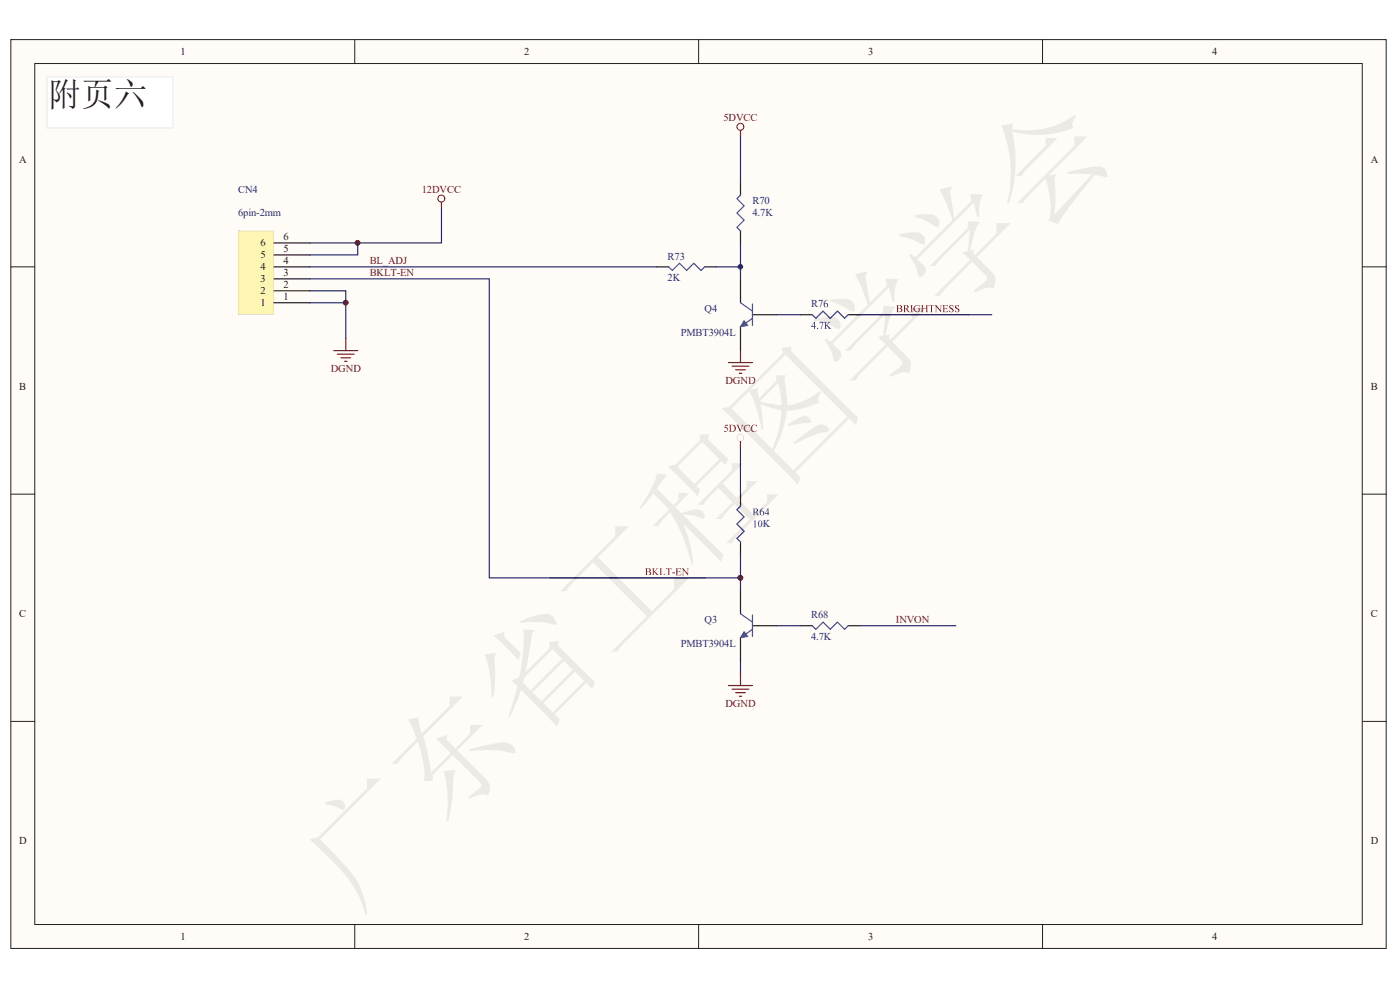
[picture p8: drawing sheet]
<svg xmlns="http://www.w3.org/2000/svg" width="420mm" height="297mm" viewBox="0 0 420 297" stroke-linecap="round" stroke-linejoin="round" font-family="sans-serif">
<path d="M3.3 11.9h412.7v272.7h-412.7z" fill="#fffcf8"/>
<path d="M3.3 11.9h412.7v272.7h-412.7z" fill="none" stroke="#231f20" stroke-width=".3"/>
<path d="M10.4 19.1h398.4v258.3h-398.4z" fill="#fffcf8"/>
<g fill="none" stroke="#231f20" stroke-width=".3">
<path d="M10.4 19.1h398.4v258.3h-398.4zM106.5 11.9v7.2M209.7 11.9v7.2M312.9 11.9v7.2M3.3 80.1h7.1M408.9 80.1h7.2M3.3 148.3h7.1M408.9 148.3h7.2M3.3 216.5h7.1M408.9 216.5h7.2M106.5 277.5v7.1M209.7 277.5v7.1"/>
<path d="M312.9 277.5v7.1"/>
</g>
<circle cx="103.7" cy="90.8" r=".68" fill="#282973"/>
<circle cx="103.7" cy="90.8" r=".68" fill="none" stroke="#282973" stroke-width=".3"/>
<circle cx="107.3" cy="72.9" r=".69" fill="#282973"/>
<circle cx="107.3" cy="72.9" r=".69" fill="none" stroke="#282973" stroke-width=".3"/>
<circle cx="222.2" cy="173.3" r=".68" fill="#282973"/>
<circle cx="222.2" cy="173.3" r=".68" fill="none" stroke="#282973" stroke-width=".3"/>
<path d="M103.8 90.8v10.8M222.2 198.5v3.6" fill="none" stroke="#282973" stroke-width=".36"/>
<path d="M222.1 133.8l.3 .1v14.4l-.2 .1-.1-.1z" fill="#282973"/>
<path d="M132.5 62.1v10.8h-25.1" fill="none" stroke="#282973" stroke-width=".36"/>
<circle cx="222.2" cy="173.3" r=".68" fill="#7f1416"/>
<circle cx="222.2" cy="173.3" r=".68" fill="none" stroke="#7f1416" stroke-width=".3"/>
<circle cx="103.7" cy="90.8" r=".68" fill="#7f1416"/>
<circle cx="103.7" cy="90.8" r=".68" fill="none" stroke="#7f1416" stroke-width=".3"/>
<circle cx="107.3" cy="72.9" r=".69" fill="#7f1416"/>
<circle cx="107.3" cy="72.9" r=".69" fill="none" stroke="#7f1416" stroke-width=".3"/>
<circle cx="222.2" cy="173.3" r=".68" fill="#7f1416"/>
<circle cx="222.2" cy="173.3" r=".68" fill="none" stroke="#7f1416" stroke-width=".3"/>
<path d="M218.6 205.7h7.2M219.7 206.8h5M220.8 207.8h2.9M221.9 208.9h.7M222.2 202.1v3.6" fill="none" stroke="#7f1416" stroke-width=".36"/>
<g fill="#7f1416">
<path d="M221.3 130.7a1.05 1.05 0 0 1 1.2-.3 1.05 1.05 0 0 1 .7 1 1.02 1.02 0 0 0-1.3-1.1 1.02 1.02 0 0 0-.4 1.7 1.02 1.02 0 0 0 1.6-.2l.1-.5a1.05 1.05 0 0 1-1.3 1.1 1.05 1.05 0 0 1-.6-1.7z"/>
<path d="M222.1 132.3l.3 .2v1.4l-.2 .2-.1-.2z"/>
</g>
<path d="M132.5 60.7v1.4M100.2 105.2h7.2M101.3 106.3h5M102.3 107.3h2.9M103.4 108.4h.7M103.8 101.6v3.6" fill="none" stroke="#7f1416" stroke-width=".36"/>
<circle cx="132.5" cy="59.6" r="1.04" fill="none" stroke="#7f1416" stroke-width=".3"/>
<g fill="#231f20">
<path d="M82.1 90.7h10.9l.2 .1-.2 .2h-10.8z"/>
<path d="M82.1 87.1h10.9l.2 .2-.2 .1h-10.8z"/>
<path d="M82.1 83.5h10.9l.2 .2-.2 .1h-10.8z"/>
<path d="M82.1 79.9h10.9l.2 .2-.2 .2h-10.8z"/>
<path d="M82.1 76.4l10.9-.1 .2 .2-.2 .2h-10.8z"/>
<path d="M82.1 72.8l10.9-.1 .2 .2-.2 .2h-10.8z"/>
</g>
<path d="M71.5 69.3h10.6v25h-10.6zM78.5 89.7v2.2h.9v-2.2zM78.2 86.1v2.2h1.4v-2.2zM78.3 82.5v2.2h1.2v-2.2zM78.2 79v2.1h1.4v-2.1zM78.3 75.4v2.1h1.2v-2.1zM78.3 71.8v2.2h1.3v-2.2z" fill="#fcf6b2"/>
<path d="M82.1 90.7v.3z" fill="#231f20"/>
<path d="M78.5 89.7h.9v2.2h-.9z" fill="#fcf6b2"/>
<path d="M82.1 87.2v.2z" fill="#231f20"/>
<path d="M78.2 86.1h1.4v2.2h-1.4z" fill="#fcf6b2"/>
<path d="M82.1 83.6v.2z" fill="#231f20"/>
<path d="M78.3 82.5h1.2v2.2h-1.2z" fill="#fcf6b2"/>
<path d="M82.1 80v.2z" fill="#231f20"/>
<path d="M78.2 79h1.4v2.1h-1.4z" fill="#fcf6b2"/>
<path d="M82.1 76.4v.2z" fill="#231f20"/>
<path d="M78.3 75.4h1.2v2.1h-1.2z" fill="#fcf6b2"/>
<path d="M82.1 72.8v.3z" fill="#231f20"/>
<path d="M78.3 71.8h1.3v2.1h-1.3z" fill="#fcf6b2"/>
<path d="M71.4 69.3h10.8l-.1 3.4v-3.4h-10.6v25h10.6v-3.3l.1 3.4h-10.8zM82.1 87.4v3.3zM82.1 83.8v3.3z" fill="#7f1416"/>
<g fill="#231f20">
<path d="M82.1 90.7l.1 .3z"/>
<path d="M82.1 87.1l.1 .3z"/>
<path d="M82.1 83.5l.1 .3z"/>
<path d="M82.1 79.9l.1 .3z"/>
<path d="M82.1 76.3l.1 .4z"/>
<path d="M82.1 72.7l.1 .4z"/>
</g>
<path d="M82.1 80.2v3.3zM82.1 76.6v3.3zM82.1 73.1v3.2z" fill="#7f1416"/>
<path d="M93 72.9h14.4v3.6h-14.4M93 87.3h10.8v3.5h-10.8" fill="none" stroke="#282973" stroke-width=".36"/>
<g fill="#231f20">
<path d="M222.1 162.5l.3 .1v3.6l-.2 .2-.1-.2z"/>
<path d="M222.1 148.1l.3 .2v3.6l-.2 .1-.1-.1z"/>
</g>
<path d="M220.9 152.9l1.2-1.2h.3v.3l-1 .9 2.2 2.2-2.2 2.1 2.2 2.2-2.2 2.1 1 1-.2 .3-1.3-1.3 2.2-2.1-2.2-2.2 2.2-2.1z" fill="#3953a4"/>
<path d="M222.2 177v7.2M222.2 191.3v7.2M225.8 187.7h7.2M240.2 187.7h3.6M254.5 187.7h3.6" fill="none" stroke="#231f20" stroke-width=".36"/>
<path d="M222.2 184.2l3.6 2.5M225.8 188.8l-3.6 2.5M225.8 184.5v6.5M243.8 187.7l1 1.1 2.2-2.1 2.2 2.1 2.1-2.1 2.2 2.1 1-1.1" fill="none" stroke="#3953a4" stroke-width=".36"/>
<path d="M223.3 189.5l1.1 1.5-2.2 .3z" fill="#3953a4"/>
<path d="M223.3 189.5l1.1 1.5-2.2 .3z" fill="none" stroke="#3953a4" stroke-width=".3"/>
<path d="M222.2 40.6v14.4" fill="none" stroke="#282973" stroke-width=".36"/>
<path d="M222.2 39.2v1.4M218.6 108.8h7.2M219.7 109.9h5M220.8 110.9h2.9M221.9 112h.7M222.2 105.2v3.6" fill="none" stroke="#7f1416" stroke-width=".36"/>
<circle cx="222.2" cy="38" r="1.04" fill="none" stroke="#7f1416" stroke-width=".3"/>
<path d="M222.2 55v3.5M222.2 69.3v3.6" fill="none" stroke="#231f20" stroke-width=".36"/>
<path d="M222.2 58.5l-1 1.1 2.1 2.2-2.1 2.1 2.1 2.2-2.1 2.1 1 1.1" fill="none" stroke="#3953a4" stroke-width=".36"/>
<g fill="#231f20">
<path d="M254.4 94.3h3.7l.2 .1-.2 .2h-3.6z"/>
<path d="M240.1 94.3h3.7l.2 .1-.2 .2h-3.6z"/>
</g>
<path d="M243.6 94.3h.3l.9 1 2.2-2.2 2.2 2.2 2.1-2.2 2.2 2.2 .9-1 .3 .1-1.2 1.4-2.2-2.2-2.1 2.2-2.2-2.2-2.2 2.2-1.2-1.2z" fill="#3953a4"/>
<path d="M222.2 83.7v7.1M222.2 98v7.2M225.8 94.4h7.2" fill="none" stroke="#231f20" stroke-width=".36"/>
<path d="M222.2 90.8l3.6 2.6M225.8 95.5l-3.6 2.5M225.8 91.2v6.5" fill="none" stroke="#3953a4" stroke-width=".36"/>
<path d="M223.3 96.2l1.1 1.5-2.2 .3z" fill="#3953a4"/>
<path d="M223.3 96.2l1.1 1.5-2.2 .3z" fill="none" stroke="#3953a4" stroke-width=".3"/>
<path d="M197.1 80.1h3.6M211.5 80.1h3.6" fill="none" stroke="#231f20" stroke-width=".36"/>
<path d="M200.7 80.1l1.1 1.1 2.1-2.2 2.2 2.2 2.1-2.2 2.2 2.2 1.1-1.1" fill="none" stroke="#3953a4" stroke-width=".36"/>
<path d="M222.2 72.9v7.2M215.1 80.1h7.1v3.6M233 94.4h7.2" fill="none" stroke="#282973" stroke-width=".36"/>
<path d="M258 94.3h39.6l.2 .1-.2 .2h-39.5z" fill="#282973"/>
<path d="M93 80.1h104.1M222.2 166.2v7.2M233 187.7h7.2M258.1 187.7h28.7" fill="none" stroke="#282973" stroke-width=".36"/>
<g fill="#282973">
<path d="M92.9 83.5h54.1v89.7h75.4v3.9l-.3-.1v-3.4h-75.4v-89.8h-53.7z"/>
<circle cx="222.2" cy="80" r=".68"/>
</g>
<circle cx="222.2" cy="80" r=".68" fill="none" stroke="#282973" stroke-width=".3"/>
<path d="M86.6 25.1h250.1v250h-250.1z" fill="#fffcf8"/>
<path d="M222.2 133.9v14.4" fill="none" stroke="#282973" stroke-width=".36"/>
<path d="M193.6 170.5h8v2.1h-8z" fill="#fffcf8"/>
<path d="M193.6 170.5h8v2.1h-8z" fill="#7f1416"/>
<path d="M201.8 170.5h5v2.1h-5z" fill="#fffcf8"/>
<g fill="#7f1416">
<path d="M201.8 170.5h5v2.1h-5z"/>
<path d="M221.1 130.3h2.2v2.1h-2.2z"/>
</g>
<g fill="#fffcf8">
<path d="M217.3 127.4h1.2v2.2h-1.2z"/>
<path d="M217.3 127.5h1.2v2.1h-1.2z"/>
</g>
<path d="M217.3 127.5h1.2v2.1h-1.2z" fill="#7f1416"/>
<g fill="#fffcf8">
<path d="M218.7 127.4h4.5v2.2h-4.5z"/>
<path d="M218.7 127.5h4.5v2.1h-4.5z"/>
</g>
<path d="M218.7 127.5h4.5v2.1h-4.5z" fill="#7f1416"/>
<path d="M221.6 127.4h1.6v1.6h-1.6z" fill="#edeae6"/>
<g fill="#fffcf8">
<path d="M223.3 127.4h4v2.2h-4z"/>
<path d="M223.3 127.4h3.9v2.2h-3.9z"/>
</g>
<path d="M223.3 127.4h3.9v2.2h-3.9z" fill="#7f1416"/>
<path d="M223.3 127.4h3.3v2.2h-3.3z" fill="#edeae6"/>
<path d="M222.1 132.3h.3v1.8h-.3z" fill="#7f1416"/>
<path d="M222.1 162.5h.3v.8h-.3z" fill="#231f20"/>
<path d="M222.2 148.1v3.9" fill="none" stroke="#231f20" stroke-width=".38"/>
<path d="M220.9 151.7h2.7v11.1h-2.7z" fill="#3953a4"/>
<path d="M225.9 152.5h5v2.2h-5z" fill="#fffcf8"/>
<path d="M225.9 152.5h5v2.2h-5z" fill="#282973"/>
<path d="M225.9 152.5h3.6v2.2h-3.6z" fill="#edeae6"/>
<path d="M226.2 156.1h.8v2.2h-.8z" fill="#fffcf8"/>
<path d="M226.2 156.1h.8v2.2h-.8z" fill="#282973"/>
<g fill="#fffcf8">
<path d="M227.5 156.1h1.7v1.8h-1.7z"/>
<path d="M227.5 156.1h1.7v1.7h-1.7z"/>
</g>
<path d="M227.5 156.1h1.7v1.7h-1.7z" fill="#282973"/>
<g fill="#fffcf8">
<path d="M222.9 113h3.8v2.2h-3.8z"/>
<path d="M223 113.1h3.7v2.1h-3.7z"/>
</g>
<path d="M223 113.1h3.7v2.1h-3.7z" fill="#7f1416"/>
<path d="M225.7 114.2h1v1h-1z" fill="#edeae6"/>
<path d="M254.4 94.4h3.7" fill="none" stroke="#231f20" stroke-width=".36"/>
<path d="M243.6 94.3h.3v.3h-.3z" fill="#231f20"/>
<path d="M243.6 93.1h11.1v2.7h-11.1z" fill="#3953a4"/>
<g fill="#fffcf8">
<path d="M245.9 90.1h2.6v2.2h-2.6z"/>
<path d="M246.1 90.1h2.4v2.2h-2.4z"/>
</g>
<path d="M246.1 90.1h2.4v2.2h-2.4z" fill="#282973"/>
<g fill="#fffcf8">
<path d="M243.5 96.5h1.4v2.2h-1.4z"/>
<path d="M243.5 96.5h1.3v2.2h-1.3z"/>
</g>
<path d="M243.5 96.5h1.3v2.2h-1.3z" fill="#282973"/>
<g fill="#fffcf8">
<path d="M245.2 96.6h4.4v2.1h-4.4z"/>
<path d="M245.2 96.6h4.3v2.1h-4.3z"/>
</g>
<path d="M245.2 96.6h4.3v2.1h-4.3z" fill="#282973"/>
<path d="M246.1 96.6h3.5v1.2h-3.5z" fill="#edeae6"/>
<path d="M269 91.5h11.4v2.2h-11.4z" fill="#fffcf8"/>
<path d="M269 91.5h11.4v2.2h-11.4z" fill="#7f1416"/>
<path d="M273.6 92.3h4.4v1.4h-4.4z" fill="#edeae6"/>
<path d="M280.5 91.5h7.5v2.2h-7.5z" fill="#fffcf8"/>
<path d="M280.5 91.5h7.5v2.2h-7.5z" fill="#7f1416"/>
<path d="M258 94.4h33.1M164.6 173.4h47.6" fill="none" stroke="#282973" stroke-width=".36"/>
<path d="M14.3 23.3h37.3v14.8h-37.3z" fill="#fff"/>
<path d="M14.1 23h37.7v15.4h-37.7z" fill="none" stroke="#f0f1f1" stroke-width=".5"/>
<g font-size="35.9" fill="#231f20">
<text x="258.9" y="121.1" transform="rotate(-45 258.9 121.1)">学</text>
<text x="208.1" y="171.9" transform="rotate(-45 208.1 171.9)">程</text>
</g>
<g font-size="35.9" fill="#26266c">
<text x="258.9" y="121.1" transform="rotate(-45 258.9 121.1)">学学</text>
<text x="182.8" y="197.3" transform="rotate(-45 182.8 197.3)">工程</text>
</g>
<text font-size="35.9" fill="#edeae6" x="106.6" y="273.5" transform="rotate(-45 106.6 273.5)">广东省工程图学学会</text>
<text font-size="10" fill="#231f20" x="14.3" y="31.9">附页六</text>
<g font-size="3.2" fill="#231f20">
<text x="54.1" y="16.5">1</text>
<text x="157.3" y="16.5">2</text>
<text x="260.5" y="16.5">3</text>
<text x="363.7" y="16.5">4</text>
<text x="5.7" y="48.8">A</text>
<text x="411.4" y="48.8">A</text>
<text x="78.2" y="77.5">5</text>
<text x="78.2" y="73.9">6</text>
<text x="85.1" y="75.7">5</text>
<text x="85.1" y="72.1">6</text>
<text x="78.2" y="81.1">4</text>
<text x="85.1" y="82.9">3</text>
<text x="85.1" y="79.3">4</text>
<text x="78.2" y="88.3">2</text>
<text x="78.2" y="84.7">3</text>
<text x="85.1" y="86.5">2</text>
<text x="78.2" y="91.9">1</text>
<text x="85.1" y="90.1">1</text>
<text x="5.8" y="117">B</text>
<text x="411.5" y="117">B</text>
<text x="5.8" y="185.2">C</text>
<text x="411.5" y="185.2">C</text>
<text x="5.7" y="253.4">D</text>
<text x="411.4" y="253.4">D</text>
<text x="54.1" y="282.1">1</text>
<text x="157.3" y="282.1">2</text>
<text x="260.5" y="282.1">3</text>
<text x="363.7" y="282.1">4</text>
</g>
<g font-size="3.2" fill="#7f1416">
<text x="217.1" y="36.2">5DVCC</text>
<text x="126.6" y="57.8">12DVCC</text>
<text x="110.9" y="79.3">BL_ADJ</text>
<text x="110.9" y="82.9">BKLT-EN</text>
<text x="268.9" y="93.7">BRIGHTNESS</text>
<text x="99.2" y="111.6">DGND</text>
<text x="217.7" y="115.2">DGND</text>
<text x="217.1" y="129.5">5DVCC</text>
<text x="193.5" y="172.6">BKLT-EN</text>
<text x="268.9" y="187">INVON</text>
<text x="217.7" y="212.1">DGND</text>
</g>
<g font-size="3.2" fill="#282973">
<text x="71.5" y="57.8">CN4</text>
<text x="71.5" y="64.9">6pin-2mm</text>
<text x="225.8" y="61.4">R70</text>
<text x="225.8" y="64.9">4.7K</text>
<text x="200.3" y="77.9">R73</text>
<text x="200.3" y="84.3">2K</text>
<text x="211.5" y="93.7">Q4</text>
<text x="243.4" y="92.2">R76</text>
<text x="204.3" y="100.8">PMBT3904L</text>
<text x="243.4" y="98.7">4.7K</text>
<text x="225.8" y="154.7">R64</text>
<text x="225.8" y="158.3">10K</text>
<text x="243.4" y="185.5">R68</text>
<text x="211.5" y="187">Q3</text>
<text x="243.4" y="192">4.7K</text>
<text x="204.3" y="194.1">PMBT3904L</text>
</g>
<g font-size="3.2" fill="#751013">
<text x="273.1" y="93.7">IGH</text>
<text x="224.5" y="115.2">D</text>
<text x="220.9" y="129.5">V</text>
<text x="223.2" y="129.5">CC</text>
</g>
<text font-size="3.2" fill="#26266c" x="245.7" y="98.7">7K</text>
</svg>
